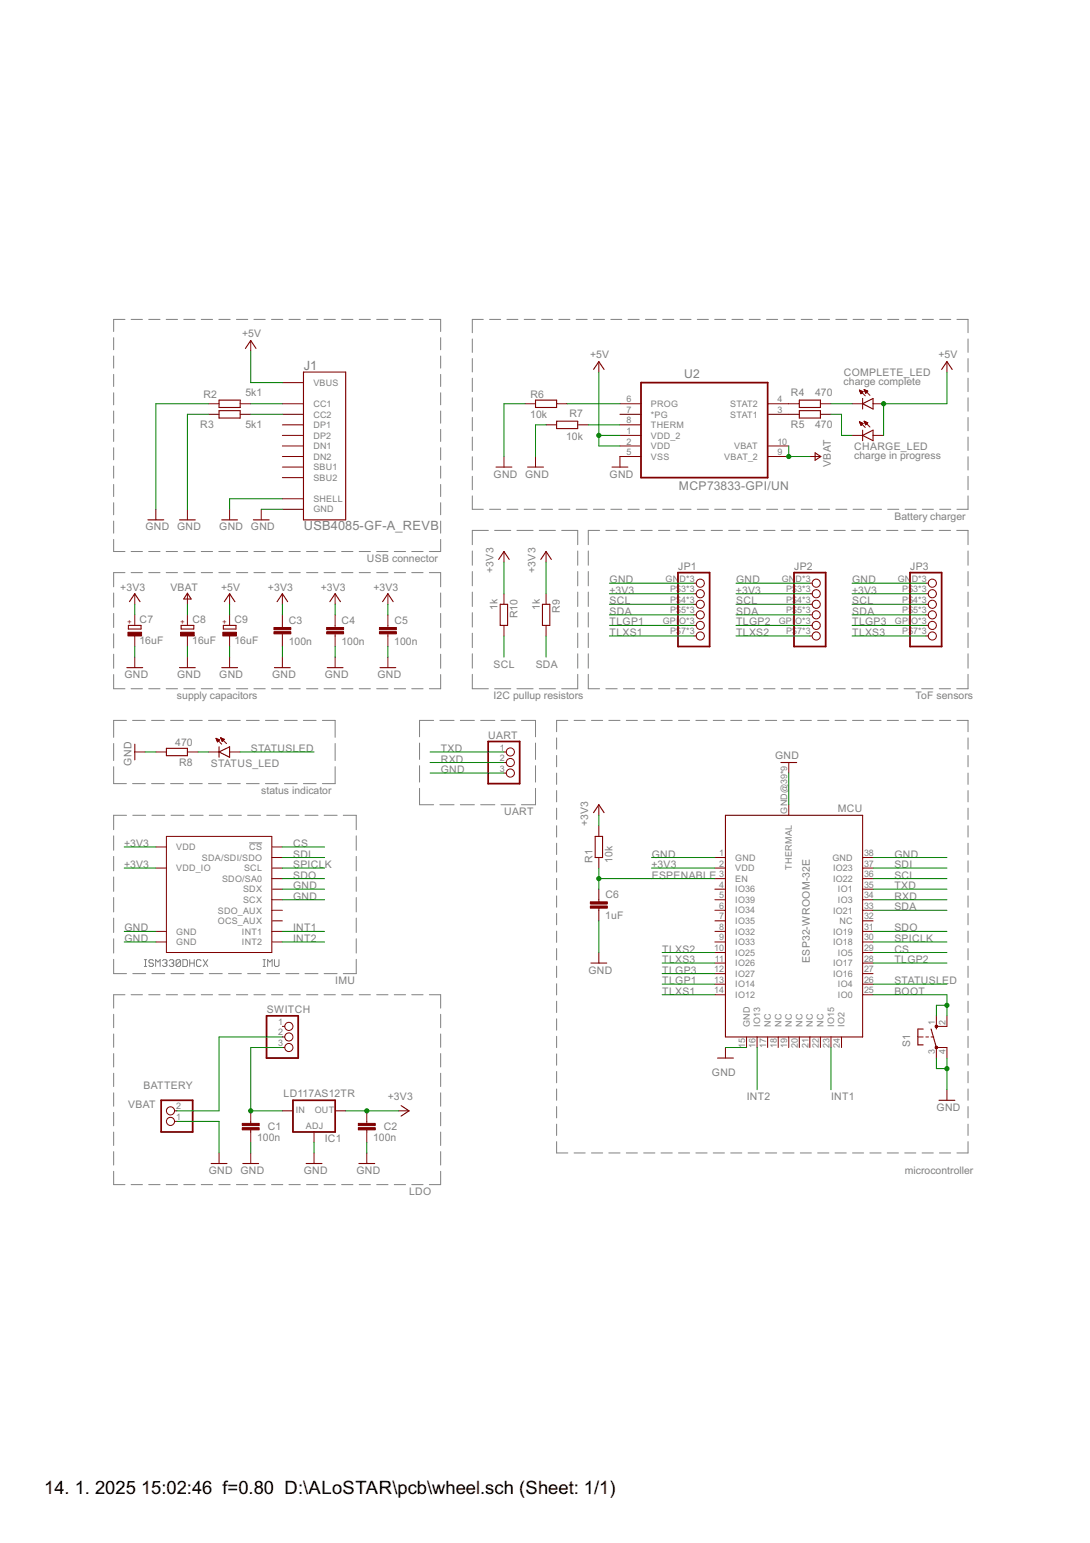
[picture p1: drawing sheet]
<svg xmlns="http://www.w3.org/2000/svg" width="210mm" height="297mm" viewBox="0 0 210 297" stroke-linecap="round" stroke-linejoin="round" font-family="sans-serif">
<g fill="none" stroke="#808080" stroke-width=".19">
<path d="M21.9 65v2.3M21.9 68.5v2.4M21.9 72.1v2.3M21.9 75.6v2.3M21.9 79.1v2.4M24.1 61.5h-2.2v2.3M25.3 61.5h2.1M28.6 61.5h2.2M32 61.5h2.2M35.4 61.5h2.2M38.8 61.5h2.1M42.1 61.5h2.2"/>
<path d="M45.5 61.5h2.2M48.9 61.5h2.2M52.3 61.5h2.2M55.6 61.5h2.2M59 61.5h2.2M62.4 61.5h2.2M65.8 61.5h2.2M69.2 61.5h2.1M72.5 61.5h2.2M75.9 61.5h2.2M79.3 61.5h2.2M82.7 61.5h2.2v2.3"/>
<path d="M84.9 65v2.3M84.9 68.5v2.4M84.9 72.1v2.3M84.9 75.6v2.3M84.9 79.1v2.4M91 65.3v2.5M91 69v2.6M91 72.8v2.6M91 76.6v2.6M93.1 61.5h-2.1v2.6M94.3 61.5h2.1M97.6 61.5h2.1"/>
<path d="M100.9 61.5h2.2M104.3 61.5h2.1M107.6 61.5h2.1M111 61.5h2.1M114.3 61.5h2.1M117.6 61.5h2.1M120.9 61.5h2.2M124.3 61.5h2.1M127.6 61.5h2.2M131 61.5h2.1M134.3 61.5h2.1M137.6 61.5h2.1"/>
<path d="M140.9 61.5h2.2M144.3 61.5h2.1M147.6 61.5h2.2M150.9 61.5h2.2M154.3 61.5h2.1M157.6 61.5h2.1M161 61.5h2.1M164.3 61.5h2.1M167.6 61.5h2.2M170.9 61.5h2.2M174.3 61.5h2.1M177.6 61.5h2.1"/>
<path d="M181 61.5h2.1M184.3 61.5h2.1v2.6M186.4 65.3v2.5M186.4 69v2.6M186.4 72.8v2.6M186.4 76.6v2.6M21.9 82.7v2.3M21.9 86.2v2.3M21.9 89.7v2.4M21.9 93.3v2.3M21.9 96.8v2.3M84.9 82.7v2.3"/>
<path d="M84.9 86.2v2.3M84.9 89.7v2.4M84.9 93.3v2.3M84.9 96.8v2.3M91 95.5v2.5h2.1M91 80.4v2.5M91 84.1v2.6M91 87.9v2.6M91 91.7v2.6M94.3 98h2.1M97.6 98h2.1M100.9 98h2.2"/>
<path d="M104.3 98h2.1M107.6 98h2.1M111 98h2.1M114.3 98h2.1M117.6 98h2.1M120.9 98h2.2M124.3 98h2.1M127.6 98h2.2M131 98h2.1M134.3 98h2.1M137.6 98h2.1M140.9 98h2.2"/>
<path d="M144.3 98h2.1M147.6 98h2.2M150.9 98h2.2M154.3 98h2.1M157.6 98h2.1M161 98h2.1M164.3 98h2.1M167.6 98h2.2M170.9 98h2.2M174.3 98h2.1M177.6 98h2.1M181 98h2.1"/>
<path d="M186.4 80.4v2.5M186.4 84.1v2.6M186.4 87.9v2.6M186.4 91.7v2.6M186.4 95.5v2.5h-2.1M21.9 103.8v2.4h2.2M21.9 100.3v2.3M21.9 114.2v2.7M21.9 118.1v2.7M24.1 110.2h-2.2v2.8M25.3 106.2h2.1M25.3 110.2h2.1"/>
<path d="M28.6 106.2h2.2M28.6 110.2h2.2M32 106.2h2.2M32 110.2h2.2M35.4 106.2h2.2M35.4 110.2h2.2M38.8 106.2h2.1M38.8 110.2h2.1M42.1 106.2h2.2M42.1 110.2h2.2M45.5 106.2h2.2M45.5 110.2h2.2"/>
<path d="M48.9 106.2h2.2M48.9 110.2h2.2M52.3 106.2h2.2M52.3 110.2h2.2M55.6 106.2h2.2M55.6 110.2h2.2M59 106.2h2.2M59 110.2h2.2M62.4 106.2h2.2M62.4 110.2h2.2M65.8 106.2h2.2M65.8 110.2h2.2"/>
<path d="M69.2 106.2h2.1M69.2 110.2h2.1M72.5 106.2h2.2M72.5 110.2h2.2M75.9 106.2h2.2M75.9 110.2h2.2M79.3 106.2h2.2M79.3 110.2h2.2M82.7 110.2h2.2v2.8M84.9 100.3v2.3M84.9 103.8v2.4h-2.2M84.9 114.2v2.7"/>
<path d="M84.9 118.1v2.7M91 106.1v2.7M91 110v2.8M91 114v2.8M91 117.9v2.8M94 102.1h-3v2.8M95.2 102.1h3.2M99.5 102.1h3.2M103.8 102.1h3.2M108.2 102.1h3.1v2.8M111.3 106.1v2.7M111.3 110v2.8"/>
<path d="M111.3 114v2.8M111.3 117.9v2.8M113.3 106.1v2.7M113.3 110v2.8M113.3 114v2.8M113.3 117.9v2.8M115.5 102.1h-2.2v2.8M116.7 102.1h2.2M120.1 102.1h2.1M123.4 102.1h2.2M126.8 102.1h2.2M130.2 102.1h2.2"/>
<path d="M133.6 102.1h2.1M136.9 102.1h2.2M140.3 102.1h2.2M143.7 102.1h2.2M147.1 102.1h2.1M150.5 102.1h2.1M153.8 102.1h2.2M157.2 102.1h2.2M160.6 102.1h2.2M164 102.1h2.2M167.3 102.1h2.2M170.7 102.1h2.2"/>
<path d="M174.1 102.1h2.2M177.5 102.1h2.2M180.9 102.1h2.1M184.2 102.1h2.2v2.8M186.4 106.1v2.7M186.4 110v2.8M186.4 114v2.8M186.4 117.9v2.8M21.9 122v2.7M21.9 125.9v2.8M21.9 129.9v2.7h2.2M24.3 138.7h-2.4v3.2"/>
<path d="M25.3 132.6h2.1M25.5 138.7h2.5M28.6 132.6h2.2M29.2 138.7h2.4M32 132.6h2.2M32.9 138.7h2.4M35.4 132.6h2.2M36.5 138.7h2.4M38.8 132.6h2.1M40.2 138.7h2.4M42.1 132.6h2.2M43.8 138.7h2.5"/>
<path d="M45.5 132.6h2.2M47.5 138.7h2.4M48.9 132.6h2.2M51.1 138.7h2.5M52.3 132.6h2.2M54.8 138.7h2.4M55.6 132.6h2.2M58.4 138.7h2.5M59 132.6h2.2M62.1 138.7h2.4v3.2M62.4 132.6h2.2M65.8 132.6h2.2"/>
<path d="M69.2 132.6h2.1M72.5 132.6h2.2M75.9 132.6h2.2M79.3 132.6h2.2M83.5 138.7h-2.7v3.1M84.7 138.7h2.7M84.9 122v2.7M84.9 125.9v2.8M84.9 129.9v2.7h-2.2M88.6 138.7h2.8M91 129.8v2.8h3M91 121.9v2.8"/>
<path d="M91 125.9v2.7M92.6 138.7h2.7M95.2 132.6h3.2M96.5 138.7h2.7M99.5 132.6h3.2M100.4 138.7h2.7v3.1M103.8 132.6h3.2M109.3 138.7h-2.1v2.2M110.6 138.7h2.1M111.3 129.8v2.8h-3.1M111.3 121.9v2.8M111.3 125.9v2.7"/>
<path d="M113.3 129.8v2.8h2.2M113.3 121.9v2.8M113.3 125.9v2.7M113.9 138.7h2.2M116.7 132.6h2.2M117.2 138.7h2.2M120.1 132.6h2.1M120.6 138.7h2.1M123.4 132.6h2.2M124 138.7h2.1M126.8 132.6h2.2M127.3 138.7h2.2"/>
<path d="M130.2 132.6h2.2M130.7 138.7h2.1M133.6 132.6h2.1M134 138.7h2.2M136.9 132.6h2.2M137.4 138.7h2.1M140.3 132.6h2.2M140.7 138.7h2.2M143.7 132.6h2.2M144.1 138.7h2.1M147.1 132.6h2.1M147.4 138.7h2.2"/>
<path d="M150.5 132.6h2.1M150.7 138.7h2.2M153.8 132.6h2.2M154.1 138.7h2.2M157.2 132.6h2.2M157.5 138.7h2.1M160.6 132.6h2.2M160.8 138.7h2.2M164 132.6h2.2M164.2 138.7h2.1M167.3 132.6h2.2M167.5 138.7h2.2"/>
<path d="M170.7 132.6h2.2M170.9 138.7h2.1M174.1 132.6h2.2M174.2 138.7h2.2M177.5 132.6h2.2M177.6 138.7h2.1M180.9 132.6h2.1M180.9 138.7h2.2M184.3 138.7h2.1v2.2M186.4 129.8v2.8h-2.2M186.4 121.9v2.8M186.4 125.9v2.7"/>
<path d="M21.9 143.1v3.3M21.9 147.6v3.3h2.4M24.4 157h-2.5v2.7M25.5 150.9h2.5M25.6 157h2.4M29.2 150.9h2.4M29.3 157h2.4M32.9 150.9h2.4M32.9 157h2.5M36.5 150.9h2.4M36.6 157h2.5M40.2 150.9h2.4"/>
<path d="M40.3 157h2.5M43.8 150.9h2.5M44 157h2.5M47.5 150.9h2.4M47.7 157h2.5M51.1 150.9h2.5M51.4 157h2.4M54.8 150.9h2.4M55.1 157h2.5M58.4 150.9h2.5M58.7 157h2.5M62.4 157h2.5"/>
<path d="M64.5 143.1v3.3M64.5 147.6v3.3h-2.4M66.1 157h2.5v2.7M80.8 151.8v3.1h2.7M80.8 143v3.2M80.8 147.4v3.2M84.7 154.9h2.7M88.6 154.9h2.8M92.6 154.9h2.7M96.5 154.9h2.7M103.1 143v3.2M103.1 147.4v3.2"/>
<path d="M103.1 151.8v3.1h-2.7M107.2 142v2.2M107.2 145.4v2.2M107.2 148.8v2.2M107.2 152.2v2.2M107.2 155.6v2.2M107.2 159v2.1M186.4 142v2.2M186.4 145.4v2.2M186.4 148.8v2.2M186.4 152.2v2.2M186.4 155.6v2.2"/>
<path d="M186.4 159v2.1M21.9 160.9v2.8M21.9 164.9v2.7M21.9 168.8v2.8M21.9 172.8v2.8M21.9 176.7v2.8M48 162.3h2.5M68.6 160.9v2.8M68.6 164.9v2.7M68.6 168.8v2.8M68.6 172.8v2.8M68.6 176.7v2.8"/>
<path d="M107.2 162.3v2.2M107.2 165.7v2.2M107.2 169.1v2.2M107.2 172.5v2.1M107.2 175.9v2.1M107.2 179.2v2.2M186.4 162.3v2.2M186.4 165.7v2.2M186.4 169.1v2.2M186.4 172.5v2.1M186.4 175.9v2.1M186.4 179.2v2.2"/>
<path d="M21.9 180.7v2.8M21.9 184.7v2.7h2.5M21.9 195.3v2.5M21.9 199.1v2.5M24.1 191.5h-2.2v2.6M25.3 191.5h2.1M25.6 187.4h2.4M27.8 186.1h.4M27.8 184.7h.4M28 184.7v1.4M28.6 191.5h2.2M29.3 187.4h2.4"/>
<path d="M29.5 185l-.2-.3h-.4l-.2 .3v.2l.2 .2h.4l.2 .2v.2l-.2 .3h-.4l-.2-.3M30 186.1v-1.4l.4 .5 .4-.5v1.4M31.3 185l.2-.3h.4l.3 .3v.2l-.3 .2M31.7 185.4h.2M31.9 185.4l.3 .2-.3 .5h-.4l-.2-.3M32 191.5h2.2M32.6 185l.2-.3h.5l.2 .3v.2l-.2 .2M32.9 187.4h2.5M33 185.4h.3M33.3 185.4l.2 .2-.2 .5h-.5l-.2-.3M34.8 185v.8l-.2 .3h-.5l-.2-.3M34.8 185l-.2-.3h-.5l-.2 .3v.8"/>
<path d="M34.8 185l-.9 .8M35.2 184.7h.7l.2 .3v.8l-.2 .3h-.7zM35.4 191.5h2.2M36.5 185.4h.9M36.5 184.7v1.4M36.6 187.4h2.5M37.4 184.7v1.4M38.7 185l-.2-.3h-.4l-.3 .3v.8l.3 .3h.4l.2-.3M38.8 191.5h2.1M39.1 184.7l.9 1.4M40 184.7l-.9 1.4M40.3 187.4h2.5"/>
<path d="M42.1 191.5h2.2M44 187.4h2.5M45.5 191.5h2.2M47.7 187.4h2.5M48.9 191.5h2.2M50.7 186.1h.4M50.7 184.7h.4M50.9 184.7v1.4M51.4 187.4h2.4M51.5 186.1v-1.4l.5 .5 .4-.5v1.4M52.3 191.5h2.2M52.9 184.7v1.1l.2 .3h.4l.2-.3v-1.1"/>
<path d="M55.1 187.4h2.5M55.6 191.5h2.2M58.7 187.4h2.5M59 191.5h2.2M62.4 191.5h2.2M62.4 187.4h2.5M65.8 191.5h2.2M68.6 180.7v2.8M68.6 184.7v2.7h-2.5M69.2 191.5h2.1M72.5 191.5h2.2M75.9 191.5h2.2"/>
<path d="M79.3 191.5h2.2M82.7 191.5h2.2v2.6M84.9 195.3v2.5M84.9 199.1v2.5M107.2 182.6v2.2M107.2 186v2.2M107.2 189.4v2.1M107.2 192.7v2.2M107.2 196.1v2.2M107.2 199.5v2.2M186.4 182.6v2.2M186.4 186v2.2"/>
<path d="M186.4 189.4v2.1M186.4 192.7v2.2M186.4 196.1v2.2M186.4 199.5v2.2M21.9 202.8v2.6M21.9 206.6v2.6M21.9 210.4v2.6M21.9 214.1v2.6M21.9 217.9v2.6M84.9 202.8v2.6M84.9 206.6v2.6M84.9 210.4v2.6"/>
<path d="M84.9 214.1v2.6M84.9 217.9v2.6M107.2 219.8v2.2h2.1M107.2 202.9v2.2M107.2 206.3v2.1M107.2 209.6v2.2M107.2 213v2.2M107.2 216.4v2.2M186.4 202.9v2.2M186.4 206.3v2.1M186.4 209.6v2.2M186.4 213v2.2"/>
<path d="M186.4 216.4v2.2M186.4 219.8v2.2h-2.1M21.9 221.7v2.6M21.9 225.5v2.5h2.2M25.3 228h2.1M28.6 228h2.2M32 228h2.2M35.4 228h2.2M38.8 228h2.1M42.1 228h2.2M45.5 228h2.2M48.9 228h2.2"/>
<path d="M52.3 228h2.2M55.6 228h2.2M59 228h2.2M62.4 228h2.2M65.8 228h2.2M69.2 228h2.1M72.5 228h2.2M75.9 228h2.2M79.3 228h2.2M84.9 221.7v2.6M84.9 225.5v2.5h-2.2M110.6 222h2.1"/>
<path d="M113.9 222h2.2M117.2 222h2.2M120.6 222h2.1M124 222h2.1M127.3 222h2.2M130.7 222h2.1M134 222h2.2M137.4 222h2.1M140.7 222h2.2M144.1 222h2.1M147.4 222h2.2M150.7 222h2.2"/>
<path d="M154.1 222h2.2M157.5 222h2.1M160.8 222h2.2M164.2 222h2.1M167.5 222h2.2M170.9 222h2.1M174.2 222h2.2M177.6 222h2.1M180.9 222h2.2"/>
</g>
<g fill="none" stroke="#800000" stroke-width=".21">
<path d="M42.2 77h4v1.4h-4zM42.2 79.1h4v1.4h-4zM47.3 67.1l1-1.5 1 1.5M58.4 71.6h8.2v28.5h-8.2zM103.1 77h4.1v1.4h-4.1zM114.3 71.1l1-1.5 1 1.5M153.9 77h4.1v1.4h-4.1zM153.9 79.1h4.1v1.4h-4.1zM166.1 76.7v2M166.1 77.7l2-1v2zM181.3 71.1l1.1-1.5 1 1.5M95.5 89.9h3.1"/>
<path d="M101.6 89.9h3M107.2 81.1h4.1v1.4h-4.1zM117.9 89.9h3M157 87.2l1.1 .7-1.1 .7zM166.1 82.8v2M166.1 83.8l2-1v2zM24.9 115.8l1.1-1.5 1 1.5M28.5 100.1h3M34.6 100.1h3M36.1 114.2l.7 1.1h-1.4zM42.7 100.1h3M43.2 115.8l1-1.5 1 1.5"/>
<path d="M48.8 100.1h3M53.4 115.8l1-1.5 1 1.5M63.5 115.8l1-1.5 1.1 1.5M73.7 115.8l1-1.5 1 1.5M96 107.7l1-1.5 1.1 1.5M96.3 116.3h1.4v4.1h-1.4zM104.1 107.7l1.1-1.5 1 1.5M104.5 116.3h1.4v4.1h-1.4zM24.4 128.5h3.1M24.7 120.4h2.5v.7h-2.5zM34.6 128.5h3M34.9 120.4h2.4v.7h-2.4z"/>
<path d="M42.7 128.5h3M43 120.4h2.4v.7h-2.4zM52.9 128.5h3M63 128.5h3.1M73.2 128.5h3M26 143.3v3M32 144.1h4.1v1.4h-4.1zM42.2 143.8v2M42.2 144.8l2-1v2zM114.3 156.4l1-1.5 1 1.5M139.7 157h26.4v42.6h-26.4zM150.4 146.8h3"/>
<path d="M114.6 161h1.4v4.1h-1.4zM113.8 185.4h3M177.8 198.1h-1v3h1M179.3 198.1l1 3.6M180.3 197.6v.5M77.2 212.8l1.6 1-1.6 1.1M138.2 203.7h3M180.8 211.8h3.1M40.7 224h3M46.8 224h3M58.9 224h3.1M69.1 224h3.1"/>
</g>
<g fill="none" stroke="#800000" stroke-width=".19">
<path d="M40.2 77.7h2M40.2 79.8h2M46.2 77.7h2.1M46.2 79.8h2.1M48.3 65.6v2M54.4 77.7h4M54.4 79.8h4M54.4 73.7h4M101.1 77.7h2M107.2 77.7h2M115.3 69.6v2M119.4 77.7h4"/>
<path d="M119.4 79.8h4M147.8 77.7h6.1M147.8 79.8h6.1M158 77.7h2M158 79.8h2M164.1 77.7h2M165.5 75.1l1.1 1.1M165.5 75.1l.7 .3-.4 .4M165.5 75.1l.3 .7M165.5 75.2h.2M165.6 75.2h.3M165.6 75.3h.5"/>
<path d="M165.6 75.4h.6M165.7 75.5h.4M165.7 75.6h.3M165.8 75.7h.1M165.8 75.8h.1M166.4 75l1.1 1.1M166.4 75l.7 .3-.4 .4M166.4 75l.3 .7M166.4 75.1h.2M166.5 75.2h.3M166.5 75.2h.5M166.6 75.3h.5"/>
<path d="M166.6 75.4h.4M166.6 75.5h.3M166.7 75.6h.1M166.7 75.7h.1M168.1 77.7h2.1M182.4 69.6v2M30 98v2.1M36.1 98v2.1M44.2 98v2.1M50.3 98v2.1M54.4 81.8h4M54.4 83.8h4"/>
<path d="M54.4 85.9h4M54.4 87.9h4M54.4 89.9h4M54.4 91.9h4M54.4 98h4M54.4 96h4M97 87.9v2M103.1 87.9v2M105.2 81.8h2M111.3 81.8h2M119.4 81.8h4M119.4 83.8h4"/>
<path d="M119.4 85.9h4M123.4 87.9h-4v2M147.8 85.9h4.1M147.8 87.9h4.1M156 87.9h2M164.1 83.8h2M165.5 81.2l1.1 1.1M165.5 81.2h.1M165.5 81.2l.7 .3-.4 .4zM165.5 81.3h.2M165.6 81.4h.3M165.6 81.5h.5"/>
<path d="M165.7 81.6h.4M165.7 81.7h.3M165.8 81.8h.1M166.4 81.1l1.1 1.1M166.4 81.1l.7 .3-.4 .4zM166.4 81.1h.1M166.5 81.2h.2M166.5 81.3h.4M166.5 81.4h.6M166.6 81.5h.4M166.6 81.6h.4M166.6 81.6h.3"/>
<path d="M166.7 81.7h.1M168.1 83.8h2.1M26 114.3v2M26 118.4v2M36.1 114.3v2M36.1 118.4v2M44.2 114.3v2M44.2 118.4v2M54.4 114.3v2M54.4 118.4v2.4M64.5 114.3v2M64.5 118.4v2.4"/>
<path d="M74.7 114.3v2M74.7 118.4v2.4M97 106.2v2M97 114.3v2M105.2 106.2v2M105.2 114.3v2M133.6 112.3h.4M133.6 114.3h.4M133.6 116.3h.4M133.6 118.4h.4M156 112.3h.4M156 114.3h.4"/>
<path d="M156 116.3h.4M156 118.4h.4M178.3 112.3h.4M178.3 114.3h.4M178.3 116.3h.4M178.3 118.4h.4M26 122.4v2.1M26 126.5v2M36.1 122.4v2.1M36.1 126.5v2M44.2 122.4v2.1M44.2 126.5v2"/>
<path d="M54.4 122v2.5M54.4 126.5v2M64.5 122v2.5M64.5 126.5v2M74.7 122v2.5M74.7 126.5v2M97 120.4v2M105.2 120.4v2M133.6 120.4h.4M133.6 122.4h.4M156 120.4h.4M156 122.4h.4"/>
<path d="M178.3 120.4h.4M178.3 122.4h.4M26 144.8h2M30 144.8h2M36.1 144.8h2M40.2 144.8h2M41.6 142.1l1.1 1.2M41.6 142.1l.7 .3-.4 .4zM41.6 142.2h.2M41.7 142.3h.3M41.7 142.4h.5M41.7 142.5h.5"/>
<path d="M41.8 142.6h.3M41.8 142.7h.3M41.8 142.7h.2M42.5 142l1.1 1.2M42.5 142l.7 .3-.4 .4zM42.5 142h.1M42.5 142.1h.2M42.6 142.2h.3M42.6 142.3h.5M42.7 142.4h.4M42.7 142.5h.4M42.7 142.6h.3"/>
<path d="M42.8 142.7h.1M44.2 144.8h2M97 144.8h.5M97 146.8h.5M97 148.8h.5M115.3 154.9v2.1M115.3 159v2M151.9 146.8v2M151.9 154.9v2.1M30 167.1h2M30 179.3h2M30 163h2"/>
<path d="M32 161h20.3v22.4h-20.3zM52.3 165.1h2.1M52.3 167.1h2.1M52.3 169.1h2.1M52.3 171.2h2.1M52.3 173.2h2.1M52.3 175.2h2.1M52.3 177.3h2.1M52.3 179.3h2.1M52.3 163h2.1M115.3 165.1v2M115.3 171.2v2.4"/>
<path d="M115.3 174.8v2.5M137.7 165.1h2M137.7 167.1h2M137.7 169.1h2M137.7 171.2h2M137.7 173.2h2M137.7 175.2h2M137.7 177.3h2M137.7 179.3h2M166.1 165.1h2M166.1 167.1h2M166.1 169.1h2"/>
<path d="M166.1 171.2h2M166.1 173.2h2M166.1 175.2h2M166.1 177.3h2M166.1 179.3h2M30 181.3h2M52.3 181.3h2.1M54.4 197.6h.4M54.4 199.6h.4M115.3 183.4v2M137.7 181.3h2M137.7 183.4h2"/>
<path d="M137.7 185.4h2M137.7 187.4h2M137.7 189.5h2M137.7 191.5h2M143.8 199.6v2.1M145.8 199.6v2.1M147.8 199.6v2.1M149.9 199.6v2.1M151.9 199.6v2.1M153.9 199.6v2.1M156 199.6v2.1M158 199.6v2.1"/>
<path d="M160 199.6v2.1M162.1 199.6v2.1M166.1 181.3h2M166.1 183.4h2M166.1 185.4h2M166.1 187.4h2M166.1 189.5h2M166.1 191.5h2M176.8 199.6h1M178.3 199.6h.5M179.3 199.6h.5M180.3 195.6v2h2.1v-2"/>
<path d="M33.6 213.8h.5M33.6 215.9h.5M48.3 213.8v2.5M48.3 217.5v2.4M54.4 213.8h2M54.4 201.7h.4M60.5 217.9v2M64.5 213.8h2.1M70.6 213.8v2.5M70.6 217.5v2.4M76.7 213.8h2.1M139.7 201.7v2"/>
<path d="M180.3 203.7v-2h2.1v2M182.4 209.8v2M42.2 222v2M48.3 222v2M60.5 222v2M70.6 222v2"/>
<circle cx="134.9" cy="114.3" r=".78"/>
<circle cx="134.9" cy="112.3" r=".78"/>
<circle cx="134.9" cy="118.4" r=".78"/>
<circle cx="134.9" cy="116.3" r=".78"/>
<circle cx="157.2" cy="114.3" r=".78"/>
<circle cx="157.2" cy="116.3" r=".78"/>
<circle cx="157.2" cy="112.3" r=".78"/>
<circle cx="157.2" cy="118.4" r=".78"/>
<circle cx="179.5" cy="116.3" r=".78"/>
<circle cx="179.5" cy="112.3" r=".78"/>
<circle cx="179.5" cy="114.3" r=".78"/>
<circle cx="179.5" cy="118.4" r=".78"/>
<circle cx="134.9" cy="122.4" r=".78"/>
<circle cx="134.9" cy="120.4" r=".78"/>
<circle cx="157.2" cy="120.4" r=".78"/>
<circle cx="157.2" cy="122.4" r=".78"/>
<circle cx="179.5" cy="122.4" r=".78"/>
<circle cx="179.5" cy="120.4" r=".78"/>
<circle cx="98.3" cy="146.8" r=".78"/>
<circle cx="98.3" cy="148.8" r=".78"/>
<circle cx="98.3" cy="144.8" r=".78"/>
<circle cx="55.6" cy="197.6" r=".78"/>
<circle cx="55.6" cy="199.6" r=".78"/>
<circle cx="32.8" cy="213.8" r=".78"/>
<circle cx="32.8" cy="215.9" r=".78"/>
<circle cx="55.6" cy="201.7" r=".78"/>
</g>
<path d="M123.4 73.7h24.4v18.2h-24.4zM130.6 110.2h6.1v14.3h-6.1zM152.9 110.2h6.1v14.3h-6.1zM175.2 110.2h6.1v14.3h-6.1zM94 142.7h6.1v8.2h-6.1zM51.3 195.6h6.1v8.1h-6.1zM31 211.8h6.1v6.1h-6.1zM56.4 211.8h8.1v6.1h-8.1z" fill="none" stroke="#800000" stroke-width=".34"/>
<g fill="#800000" stroke="#800000" stroke-width=".19">
<path d="M46.7 217.1h3.2v.4h-3.2z"/>
<path d="M46.7 216.3h3.2v.4h-3.2z"/>
<path d="M69 217.1h3.3v.4h-3.3z"/>
<path d="M69 216.3h3.3v.4h-3.3z"/>
<path d="M52.7 121.6h3.3v.4h-3.3z"/>
<path d="M52.7 120.8h3.3v.4h-3.3z"/>
<path d="M62.9 121.6h3.3v.4h-3.3z"/>
<path d="M62.9 120.8h3.3v.4h-3.3z"/>
<path d="M73.1 121.6h3.2v.4h-3.2z"/>
<path d="M73.1 120.8h3.2v.4h-3.2z"/>
<path d="M113.7 174.4h3.2v.4h-3.2z"/>
<path d="M113.7 173.6h3.2v.4h-3.2z"/>
<path d="M24.6 121.7h2.7v.7h-2.7z"/>
<path d="M34.8 121.7h2.6v.7h-2.6z"/>
<path d="M42.9 121.7h2.6v.7h-2.6z"/>
</g>
<g fill="#800000" stroke="#800000" stroke-width=".19">
<circle cx="180.3" cy="201.6" r=".27"/>
<circle cx="180.3" cy="197.6" r=".27"/>
</g>
<g fill="none" stroke="#008000" stroke-width=".19">
<path d="M40.2 77.7h-10.2v20.3M40.2 79.8h-4.1v18.2M48.3 67.6v6.1h6.1M48.3 77.7h6.1M48.3 79.8h6.1M101.1 77.7h-4.1v10.2M109.2 77.7h10.2M115.3 71.6v14.3h4.1M160 77.7h4.1M160 79.8h2.1v4h2M182.4 71.6v6.1h-12.2v6.1M50.3 98h4.1"/>
<path d="M54.4 96h-10.2v2M105.2 81.8h-2.1v6.1M113.3 81.8h6.1M115.3 83.8h4.1M151.9 85.9v2h4.1M26 116.3v2.1M36.1 116.3v2.1M44.2 116.3v2.1M54.4 116.3v2.1M64.5 116.3v2.1M74.7 116.3v2.1M97 108.2v6.1"/>
<path d="M105.2 108.2v6.1M117.3 112.3h16.3M117.3 114.3h16.3M117.3 116.3h16.3M117.3 118.4h16.3M141.7 112.3h14.3M141.7 114.3h14.3M141.7 116.3h14.3M141.7 118.4h14.3M164.1 112.3h14.2M164.1 114.3h14.2M164.1 116.3h14.2"/>
<path d="M164.1 118.4h14.2M26 124.5v2M36.1 124.5v2M44.2 124.5v2M54.4 124.5v2M64.5 124.5v2M74.7 124.5v2M97 122.4v4.1M105.2 122.4v4.1M117.3 120.4h16.3M117.3 122.4h16.3M141.7 120.4h14.3"/>
<path d="M141.7 122.4h14.3M164.1 120.4h14.2M164.1 122.4h14.2M28 144.8h2M38.1 144.8h2.1M46.2 144.8h14.3M82.8 144.8h14.2M82.8 148.8h14.2M82.8 146.8h14.2M115.3 157v2M151.9 148.8v6.1M23.9 179.3h6.1"/>
<path d="M23.9 167.1h6.1M23.9 163h6.1M54.4 165.1h8.1M54.4 171.2h8.1M54.4 173.2h8.1M54.4 179.3h8.1M54.4 167.1h8.1M54.4 163h8.1M54.4 169.1h8.1M115.3 167.1v4.1M115.3 177.3v6.1M115.3 169.1h22.4"/>
<path d="M125.5 165.1h12.2M125.5 167.1h12.2M168.1 165.1h14.3M168.1 171.2h14.3M168.1 173.2h14.3M168.1 179.3h14.3M168.1 167.1h14.3M168.1 169.1h14.3M168.1 175.2h14.3M23.9 181.3h6.1M54.4 199.6h-12.2v14.2h-8.1M54.4 181.3h8.1"/>
<path d="M127.5 191.5h10.2M127.5 183.4h10.2M127.5 189.5h10.2M127.5 185.4h10.2M127.5 187.4h10.2M168.1 191.5h14.3v4.1M168.1 181.3h14.3M168.1 183.4h14.3M168.1 189.5h14.3M168.1 185.4h14.3M182.4 193.5h-2.1v2.1M34.1 215.9h8.1v6.1"/>
<path d="M48.3 219.9v2.1M54.4 201.7h-6.1v12.1h6.1M60.5 219.9v2.1M66.6 213.8h10.1M70.6 219.9v2.1M139.7 201.7h4.1M145.8 201.7v8.1M160 201.7v8.1M180.3 203.7v2h2.1M182.4 203.7v6.1"/>
</g>
<g fill="#008000" stroke="#008000" stroke-width=".19">
<circle cx="182.4" cy="205.7" r=".4"/>
<circle cx="70.6" cy="213.8" r=".4"/>
<circle cx="151.9" cy="87.9" r=".4"/>
<circle cx="48.3" cy="213.8" r=".4"/>
<circle cx="182.4" cy="193.5" r=".4"/>
<circle cx="115.3" cy="169.1" r=".4"/>
<circle cx="115.3" cy="83.8" r=".4"/>
<circle cx="170.2" cy="77.7" r=".4"/>
</g>
<g font-size="4">
<text x="8.5" y="287.5">14. 1. 2025</text>
<text x="27.2" y="287.5">15:02:46 f=0.80 D:\ALoSTAR\pcb\wheel.sch (Sheet: 1/1)</text>
</g>
<g font-size="2.8" fill="#808080">
<text x="58.5" y="71.2">J1</text>
<text x="58.5" y="102.1">USB4085-GF-A_REVB</text>
</g>
<g font-size="2.6" fill="#808080">
<text x="131.7" y="72.7">U2</text>
<text x="130.8" y="94.3">MCP73833-GPI/UN</text>
</g>
<g font-size="2.2" fill="#808080">
<text x="46.6" y="64.9">+5V</text>
<text x="113.7" y="69">+5V</text>
<text x="180.7" y="69">+5V</text>
<text x="39.2" y="76.5">R2</text>
<text x="47.3" y="76.3">5k1</text>
<text x="102.2" y="76.5">R6</text>
<text x="152.3" y="76.3">R4</text>
<text x="157" y="76.3">470</text>
<text x="162.4" y="74.2">charge complete</text>
<text x="162.5" y="72.5">COMPLETE_LED</text>
<text x="38.6" y="82.4">R3</text>
<text x="47.3" y="82.4">5k1</text>
<text x="102.1" y="80.4">10k</text>
<text x="109.7" y="80.3">R7</text>
<text x="152.3" y="82.4">R5</text>
<text x="157" y="82.4">470</text>
<text x="109" y="84.6">10k</text>
<text x="160" y="89.9" transform="rotate(-90 160 89.9)">VBAT</text>
<text x="164.5" y="88.4">charge in progress</text>
<text x="164.5" y="86.7">CHARGE_LED</text>
<text x="95" y="92">GND GND</text>
<text x="117.4" y="92">GND</text>
<text x="172.2" y="100.1">Battery charger</text>
<text x="28" y="102.1">GND GND</text>
<text x="42.2" y="102.1">GND GND</text>
<text x="23.2" y="113.7">+3V3</text>
<text x="32.8" y="113.7">VBAT</text>
<text x="42.6" y="113.7">+5V</text>
<text x="51.6" y="113.7">+3V3</text>
<text x="61.8" y="113.7">+3V3</text>
<text x="70.7" y="108.2">USB connector</text>
<text x="71.9" y="113.7">+3V3</text>
<text x="95" y="110.2" transform="rotate(-90 95 110.2)">+3V3</text>
<text x="103.1" y="110.2" transform="rotate(-90 103.1 110.2)">+3V3</text>
<text x="117.4" y="112.3">GND</text>
<text x="130.6" y="109.7">JP1</text>
<text x="141.8" y="112.3">GND</text>
<text x="152.9" y="109.7">JP2</text>
<text x="164.1" y="112.3">GND</text>
<text x="175.3" y="109.7">JP3</text>
<text x="95.8" y="117.5" transform="rotate(-90 95.8 117.5)">1k</text>
<text x="99.7" y="119" transform="rotate(-90 99.7 119)">R10</text>
<text x="103.9" y="117.5" transform="rotate(-90 103.9 117.5)">1k</text>
<text x="107.8" y="117.9" transform="rotate(-90 107.8 117.9)">R9</text>
<text x="117.4" y="114.3">+3V3</text>
<text x="117.4" y="116.3">SCL</text>
<text x="117.4" y="118.4">SDA</text>
<text x="141.7" y="114.3">+3V3</text>
<text x="141.8" y="116.3">SCL</text>
<text x="141.8" y="118.4">SDA</text>
<text x="164.1" y="114.3">+3V3</text>
<text x="164.1" y="116.3">SCL</text>
<text x="164.1" y="118.4">SDA</text>
<text x="26.9" y="124.1">16uF</text>
<text x="26.9" y="120">C7</text>
<text x="37" y="124.1">16uF</text>
<text x="37" y="120">C8</text>
<text x="45.1" y="124.1">16uF</text>
<text x="45.2" y="120">C9</text>
<text x="55.6" y="124.2">100n</text>
<text x="55.6" y="120.1">C3</text>
<text x="65.8" y="124.2">100n</text>
<text x="65.8" y="120.1">C4</text>
<text x="75.9" y="124.2">100n</text>
<text x="75.9" y="120.1">C5</text>
<text x="117.4" y="120.4">TLGP1</text>
<text x="117.4" y="122.4">TLXS1</text>
<text x="141.8" y="120.4">TLGP2</text>
<text x="141.8" y="122.4">TLXS2</text>
<text x="164.1" y="120.4">TLGP3</text>
<text x="164.1" y="122.4">TLXS3</text>
<text x="23.9" y="130.5">GND</text>
<text x="34.1" y="130.5">GND</text>
<text x="42.2" y="130.5">GND</text>
<text x="52.4" y="130.5">GND</text>
<text x="62.5" y="130.5">GND</text>
<text x="72.7" y="130.5">GND</text>
<text x="95" y="128.5">SCL</text>
<text x="103.2" y="128.5">SDA</text>
<text x="34.1" y="134.6">supply capacitors</text>
<text x="95" y="134.6">I2C pullup resistors</text>
<text x="176.3" y="134.6">ToF sensors</text>
<text x="33.7" y="143.5">470</text>
<text x="94" y="142.2">UART</text>
<text x="25.3" y="147.4" transform="rotate(-90 25.3 147.4)">GND</text>
<text x="34.5" y="147.4">R8</text>
<text x="40.6" y="147.6">STATUS_LED</text>
<text x="48.3" y="144.8">STATUSLED</text>
<text x="84.9" y="148.8">GND</text>
<text x="84.9" y="144.8">TXD</text>
<text x="84.9" y="146.8">RXD</text>
<text x="149.3" y="146.2">GND</text>
<text x="50.3" y="152.9">status indicator</text>
<text x="97.1" y="157">UART</text>
<text x="113.3" y="159" transform="rotate(-90 113.3 159)">+3V3</text>
<text x="161.4" y="156.3">MCU</text>
<text x="23.9" y="163.1">+3V3</text>
<text x="23.9" y="167.1">+3V3</text>
<text x="56.4" y="163.1">CS</text>
<text x="56.4" y="165.1">SDI</text>
<text x="56.4" y="167.1">SPICLK</text>
<text x="114.1" y="166.1" transform="rotate(-90 114.1 166.1)">R1</text>
<text x="118" y="166.1" transform="rotate(-90 118 166.1)">10k</text>
<text x="125.5" y="167.1">+3V3</text>
<text x="125.5" y="165.1">GND</text>
<text x="172.2" y="165.1">GND</text>
<text x="172.2" y="167.1">SDI</text>
<text x="56.4" y="171.2">GND</text>
<text x="56.4" y="173.2">GND</text>
<text x="56.4" y="169.1">SDO</text>
<text x="116.6" y="172.9">C6</text>
<text x="125.5" y="169.1">ESPENABLE</text>
<text x="172.2" y="171.2">TXD</text>
<text x="172.2" y="173.2">RXD</text>
<text x="172.2" y="169.1">SCL</text>
<text x="23.9" y="179.3">GND</text>
<text x="56.4" y="179.3">INT1</text>
<text x="116.5" y="177">1uF</text>
<text x="172.2" y="175.2">SDA</text>
<text x="172.2" y="179.3">SDO</text>
<text x="23.9" y="181.3">GND</text>
<text x="56.4" y="181.3">INT2</text>
<text x="127.5" y="183.4">TLXS2</text>
<text x="127.5" y="185.4">TLXS3</text>
<text x="155.9" y="185.4" transform="rotate(-90 155.9 185.4)">ESP32-WROOM-32E</text>
<text x="172.2" y="183.4">CS</text>
<text x="172.2" y="181.3">SPICLK</text>
<text x="172.2" y="185.4">TLGP2</text>
<text x="64.6" y="189.5">IMU</text>
<text x="113.3" y="187.4">GND</text>
<text x="127.5" y="189.5">TLGP1</text>
<text x="127.5" y="191.5">TLXS1</text>
<text x="127.5" y="187.4">TLGP3</text>
<text x="172.2" y="191.5">BOOT</text>
<text x="172.2" y="189.5">STATUSLED</text>
<text x="51.4" y="195">SWITCH</text>
<text x="175.2" y="201.6" transform="rotate(-90 175.2 201.6)">S1</text>
<text x="27.6" y="209.7">BATTERY</text>
<text x="137.1" y="207.1">GND</text>
<text x="24.7" y="213.2">VBAT</text>
<text x="54.6" y="211.2">LD117AS12TR</text>
<text x="74.7" y="211.8">+3V3</text>
<text x="143.8" y="211.8">INT2</text>
<text x="160" y="211.8">INT1</text>
<text x="180.4" y="213.8">GND</text>
<text x="49.5" y="219.6">100n</text>
<text x="51.6" y="217.6">C1</text>
<text x="62.5" y="219.9">IC1</text>
<text x="71.9" y="219.6">100n</text>
<text x="73.9" y="217.6">C2</text>
<text x="40.2" y="226">GND GND</text>
<text x="58.5" y="226">GND</text>
<text x="68.6" y="226">GND</text>
<text x="174.2" y="226">microcontroller</text>
<text x="78.8" y="230.1">LDO</text>
</g>
<g font-size="1.9" fill="#808080">
<text x="60.3" y="74.3">VBUS</text>
<text x="120.6" y="77.4">6</text>
<text x="149.7" y="77.4">4</text>
<text x="60.3" y="78.3">CC1</text>
<text x="60.3" y="80.4">CC2</text>
<text x="60.3" y="82.4">DP1</text>
<text x="120.6" y="79.5">7</text>
<text x="120.6" y="81.5">8</text>
<text x="120.6" y="83.5">1</text>
<text x="125.3" y="80.4">*PG</text>
<text x="125.3" y="78.3">PROG</text>
<text x="125.3" y="82.4">THERM</text>
<text x="140.6" y="80.4">STAT1</text>
<text x="140.6" y="78.4">STAT2</text>
<text x="149.7" y="79.5">3</text>
<text x="60.3" y="84.4">DP2</text>
<text x="60.3" y="86.5">DN1</text>
<text x="60.3" y="88.5">DN2</text>
<text x="120.6" y="85.6">2</text>
<text x="120.6" y="87.6">5</text>
<text x="125.3" y="84.4">VDD_2</text>
<text x="125.3" y="86.5">VDD</text>
<text x="125.3" y="88.5">VSS</text>
<text x="139.5" y="88.5">VBAT_2</text>
<text x="141.4" y="86.5">VBAT</text>
<text x="149.7" y="87.6">9</text>
<text x="149.7" y="85.6">10</text>
<text x="60.3" y="90.5">SBU1</text>
<text x="60.3" y="92.6">SBU2</text>
<text x="60.3" y="98.7">GND</text>
<text x="60.3" y="96.6">SHELL</text>
<text x="128.2" y="112">GN</text>
<text x="130.9" y="112">D*3</text>
<text x="150.5" y="112">GN</text>
<text x="153.2" y="112">D*3</text>
<text x="172.9" y="112">GN</text>
<text x="175.6" y="112">D*3</text>
<text x="129.1" y="114">P$3*3</text>
<text x="129.1" y="116">P$4*3</text>
<text x="129.1" y="118.1">P$5*3</text>
<text x="151.4" y="114">P$3*3</text>
<text x="151.4" y="116">P$4*3</text>
<text x="151.4" y="118.1">P$5*3</text>
<text x="173.7" y="114">P$3*3</text>
<text x="173.7" y="116">P$4*3</text>
<text x="173.7" y="118.1">P$5*3</text>
<text x="127.6" y="120.1">GPI</text>
<text x="129.1" y="122.1">P$7*3</text>
<text x="130.8" y="120.1">O*3</text>
<text x="150" y="120.1">GPI</text>
<text x="151.4" y="122.1">P$7*3</text>
<text x="153.1" y="120.1">O*3</text>
<text x="172.3" y="120.1">GPI</text>
<text x="173.7" y="122.1">P$7*3</text>
<text x="175.5" y="120.1">O*3</text>
<text x="96.2" y="144.5">1</text>
<text x="96.2" y="146.5">2</text>
<text x="96.2" y="148.5">3</text>
<text x="151.6" y="156.6" transform="rotate(-90 151.6 156.6)">GND@39*9</text>
<text x="33.9" y="163.7">VDD</text>
<text x="33.9" y="167.7">VDD_IO</text>
<text x="38.9" y="165.7">SDA/SDI/SDO</text>
<text x="47" y="167.7">SCL</text>
<text x="48" y="163.7">CS</text>
<text x="138.5" y="164.8">1</text>
<text x="138.5" y="166.8">2</text>
<text x="141.6" y="165.7">GND</text>
<text x="141.6" y="167.7">VDD</text>
<text x="152.5" y="167.4" transform="rotate(-90 152.5 167.4)">THERMAL</text>
<text x="160.3" y="165.7">GND</text>
<text x="160.4" y="167.7">IO23</text>
<text x="166.4" y="166.8">37</text>
<text x="166.4" y="164.8">38</text>
<text x="42.8" y="169.8">SDO/SA0</text>
<text x="46.8" y="171.8">SDX</text>
<text x="46.8" y="173.8">SCX</text>
<text x="138.5" y="168.9">3</text>
<text x="138.5" y="170.9">4</text>
<text x="138.5" y="172.9">5</text>
<text x="141.6" y="169.8">EN</text>
<text x="141.6" y="171.8">IO36</text>
<text x="141.6" y="173.8">IO39</text>
<text x="160.4" y="169.8">IO22</text>
<text x="161.4" y="173.8">IO3</text>
<text x="161.4" y="171.8">IO1</text>
<text x="166.4" y="172.9">34</text>
<text x="166.4" y="170.9">35</text>
<text x="166.4" y="168.9">36</text>
<text x="33.9" y="179.9">GND</text>
<text x="42" y="175.9">SDO_AUX</text>
<text x="42" y="177.9">OCS_AUX</text>
<text x="46.6" y="179.9">INT1</text>
<text x="138.5" y="175">6</text>
<text x="138.5" y="177">7</text>
<text x="138.5" y="179">8</text>
<text x="141.6" y="175.9">IO34</text>
<text x="141.6" y="177.9">IO35</text>
<text x="141.6" y="179.9">IO32</text>
<text x="160.4" y="179.9">IO19</text>
<text x="160.4" y="175.9">IO21</text>
<text x="161.7" y="177.9">NC</text>
<text x="166.4" y="179">31</text>
<text x="166.4" y="177">32</text>
<text x="166.4" y="175">33</text>
<text x="33.9" y="181.9">GND</text>
<text x="46.6" y="182">INT2</text>
<text x="137.5" y="183.1">10</text>
<text x="137.6" y="185.1">11</text>
<text x="138.5" y="181.1">9</text>
<text x="141.6" y="181.9">IO33</text>
<text x="141.6" y="184">IO25</text>
<text x="160.4" y="182">IO18</text>
<text x="161.4" y="184">IO5</text>
<text x="166.4" y="185.1">28</text>
<text x="166.4" y="183.1">29</text>
<text x="166.4" y="181.1">30</text>
<text x="137.5" y="187.1">12</text>
<text x="137.5" y="189.2">13</text>
<text x="137.5" y="191.2">14</text>
<text x="141.6" y="186">IO26</text>
<text x="141.6" y="188">IO27</text>
<text x="141.6" y="190.1">IO14</text>
<text x="160.4" y="188">IO16</text>
<text x="160.4" y="186">IO17</text>
<text x="161.4" y="190.1">IO4</text>
<text x="166.4" y="191.2">25</text>
<text x="166.4" y="189.2">26</text>
<text x="166.4" y="187.1">27</text>
<text x="53.6" y="197.3">1</text>
<text x="141.6" y="192.1">IO12</text>
<text x="144.4" y="197.7" transform="rotate(-90 144.4 197.7)">GND</text>
<text x="146.4" y="197.7" transform="rotate(-90 146.4 197.7)">IO13</text>
<text x="148.4" y="197.7" transform="rotate(-90 148.4 197.7)">NC</text>
<text x="150.5" y="197.7" transform="rotate(-90 150.5 197.7)">NC</text>
<text x="152.5" y="197.7" transform="rotate(-90 152.5 197.7)">NC</text>
<text x="154.5" y="197.7" transform="rotate(-90 154.5 197.7)">NC</text>
<text x="156.6" y="197.7" transform="rotate(-90 156.6 197.7)">NC</text>
<text x="158.6" y="197.7" transform="rotate(-90 158.6 197.7)">NC</text>
<text x="160.6" y="197.7" transform="rotate(-90 160.6 197.7)">IO15</text>
<text x="161.4" y="192.1">IO0</text>
<text x="162.7" y="197.7" transform="rotate(-90 162.7 197.7)">IO2</text>
<text x="180" y="197.3" transform="rotate(-90 180 197.3)">1</text>
<text x="182.1" y="197.3" transform="rotate(-90 182.1 197.3)">2</text>
<text x="53.6" y="199.3">2</text>
<text x="53.6" y="201.4">3</text>
<text x="143.5" y="201.8" transform="rotate(-90 143.5 201.8)">15</text>
<text x="145.5" y="201.8" transform="rotate(-90 145.5 201.8)">16</text>
<text x="147.5" y="201.8" transform="rotate(-90 147.5 201.8)">17</text>
<text x="149.6" y="201.8" transform="rotate(-90 149.6 201.8)">18</text>
<text x="151.6" y="201.8" transform="rotate(-90 151.6 201.8)">19</text>
<text x="153.6" y="201.8" transform="rotate(-90 153.6 201.8)">20</text>
<text x="155.7" y="201.8" transform="rotate(-90 155.7 201.8)">21</text>
<text x="157.7" y="201.8" transform="rotate(-90 157.7 201.8)">22</text>
<text x="159.7" y="201.8" transform="rotate(-90 159.7 201.8)">23</text>
<text x="161.8" y="201.8" transform="rotate(-90 161.8 201.8)">24</text>
<text x="180" y="202.9" transform="rotate(-90 180 202.9)">3</text>
<text x="182.1" y="202.9" transform="rotate(-90 182.1 202.9)">4</text>
<text x="33.9" y="215.6">1</text>
<text x="33.9" y="213.6">2</text>
<text x="57" y="214.3">IN</text>
<text x="60.6" y="214.3">OUT</text>
<text x="58.9" y="217.3">ADJ</text>
</g>
<g font-size="1.6" fill="#800000">
<text x="25.5" y="120.1" transform="rotate(-90 25.5 120.1)">+</text>
<text x="35.6" y="120.1" transform="rotate(-90 35.6 120.1)">+</text>
<text x="43.8" y="120.1" transform="rotate(-90 43.8 120.1)">+</text>
</g>
</svg>
